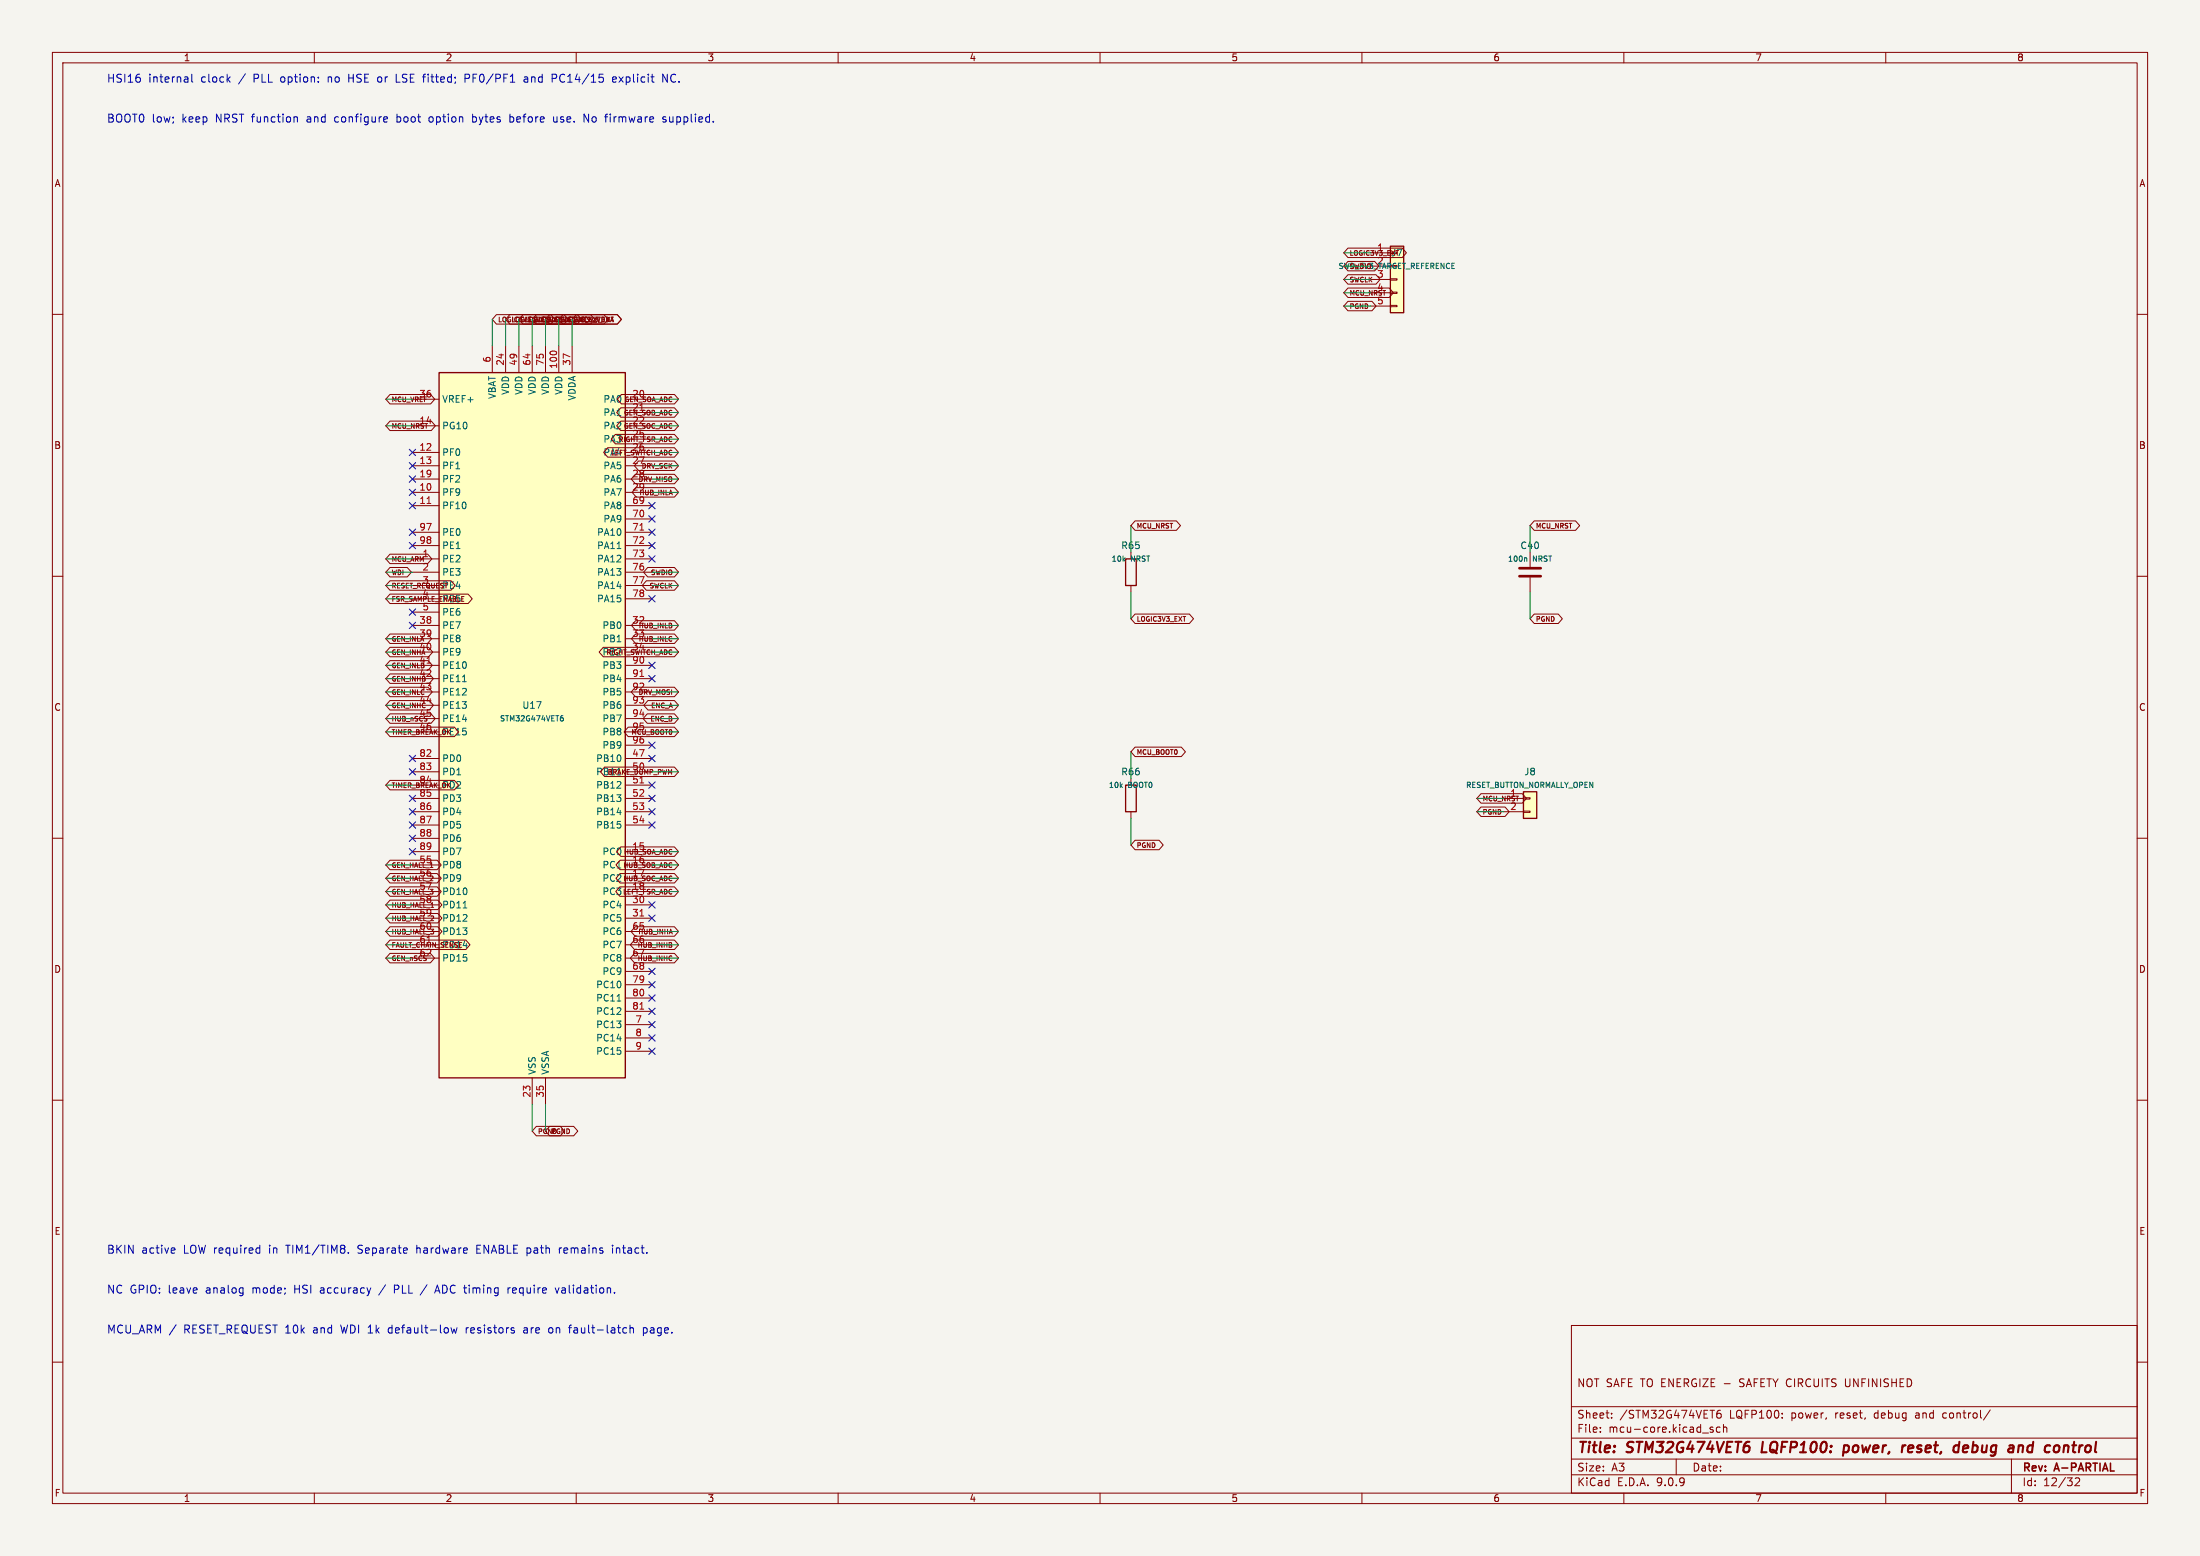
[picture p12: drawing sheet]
<svg xmlns="http://www.w3.org/2000/svg" width="420mm" height="297mm" viewBox="0 0 420 297" stroke-linecap="round" stroke-linejoin="round" font-family="sans-serif">
<path d="M0 0h420v297h-420z" fill="#f5f4ef" stroke="#f5f4ef" stroke-width=".19"/>
<g fill="none" stroke="#840000" stroke-width=".19">
<path d="M10 10h400v277h-400zM12 12h396v273h-396zM60 10v2M110 10v2M160 10v2M210 10v2M260 10v2M310 10v2M360 10v2M10 60h2M408 60h2M10 110h2"/>
<path d="M408 110h2M10 160h2M408 160h2M10 210h2M408 210h2M300 253h108v32h-108zM10 260h2M300 278.5h108M300 274.5h108M300 268.5h108M305.5 273.2v.2M305.5 272.5v.1"/>
<path d="M307.7 270.5v.2M307.7 269.8v.1M320 278.5v3M327 272.5l-.3-.1-.3 .2 .1 .2 .5 .2v.3h-.6M328.4 272.5l-.5-.1-.2 .3 .1 .6h.6M328.4 269.2a.59 .59 0 0 0-.7 .6v.6l.2 .2 .4 .1 .2-.2 .1-.5-.2-.2h-.4l-.3 .2M329 272.5l.2-.1 .4 .1 .1 .9M329 271.9v1.5M352.3 263.2v1.2l.1 .2M370.9 269.8v.7M379.9 269.1l-1.2 1.9M384 278.5v6.5"/>
<path d="M408 260h2M60 285v2M110 285v2M160 285v2M210 285v2M260 285v2M300 281.5h108M310 285v2M360 285v2M396.2 282.2l.5-.1 .2 .1 .1 .3-.9 1.1h.9"/>
</g>
<g fill="none" stroke="#840000" stroke-width=".4">
<path d="M336.5 275.2l-.2 2h.9M351.9 277.1h.8M352.1 276h.7M352.1 275.9l-.3 2M363.8 275.9l-.4 .1M365 275.9l-.6 .1-.2 .9 .3 .3h.4M365.3 276.3l-1 .2M373.8 275.9l.2 .1M374.1 275.2l-.3 2M375.5 275.9l-.6 .1-.2 .9 .3 .3 .5-.1M375.7 276.3l-.9 .2M385.7 275.9l.5 .1v.2l-.1 1"/>
<path d="M394.1 275.9l-.2 1.3M394.6 275.9l-.6 .2"/>
</g>
<path d="M290.8 151.1h2.6v5.1h-2.6z" fill="#ffffc2"/>
<path d="M290.8 151.1h2.6v5.1h-2.6z" fill="none" stroke="#840000" stroke-width=".25"/>
<path d="M287 152.4h3.8M287 154.9h3.8M290.8 152.3h1.3v.2h-1.3zM290.8 154.8h1.3v.3h-1.3z" fill="none" stroke="#840000" stroke-width=".19"/>
<path d="M83.8 71.1h35.6v134.6h-35.6z" fill="#ffffc2"/>
<path d="M83.8 71.1h35.6v134.6h-35.6z" fill="none" stroke="#840000" stroke-width=".25"/>
<g fill="none" stroke="#840000" stroke-width=".19">
<path d="M78.7 76.2h5.1M94 66v5.1M96.5 66v5.1M99.1 66v5.1M101.6 66v5.1M104.1 66v5.1M106.7 66v5.1M109.2 66v5.1M119.4 76.2h5.1M119.4 78.7h5.1M78.7 81.3h5.1M78.7 86.4h5.1"/>
<path d="M78.7 88.9h5.1M78.7 91.4h5.1M78.7 94h5.1M78.7 96.5h5.1M119.4 81.3h5.1M119.4 86.4h5.1M119.4 88.9h5.1M119.4 91.4h5.1M119.4 94h5.1M119.4 96.5h5.1M119.4 83.8h5.1M119.4 99.1h5.1"/>
<path d="M78.7 101.6h5.1M78.7 104.1h5.1M78.7 106.7h5.1M78.7 109.2h5.1M78.7 111.8h5.1M78.7 114.3h5.1M78.7 116.8h5.1M78.7 119.4h5.1M119.4 101.6h5.1M119.4 104.1h5.1M119.4 106.7h5.1M119.4 109.2h5.1"/>
<path d="M119.4 111.8h5.1M119.4 114.3h5.1M119.4 119.4h5.1M78.7 121.9h5.1M78.7 124.5h5.1M78.7 127h5.1M78.7 129.5h5.1M78.7 132.1h5.1M78.7 134.6h5.1M78.7 137.2h5.1M78.7 139.7h5.1M119.4 121.9h5.1"/>
<path d="M119.4 124.5h5.1M119.4 127h5.1M119.4 129.5h5.1M119.4 132.1h5.1M119.4 134.6h5.1M119.4 137.2h5.1M119.4 139.7h5.1M78.7 144.8h5.1M78.7 147.3h5.1M78.7 149.9h5.1M78.7 152.4h5.1M78.7 154.9h5.1"/>
<path d="M78.7 157.5h5.1M119.4 144.8h5.1M119.4 147.3h5.1M119.4 149.9h5.1M119.4 152.4h5.1M119.4 154.9h5.1M119.4 157.5h5.1M119.4 142.2h5.1M78.7 160h5.1M78.7 162.6h5.1M78.7 165.1h5.1M78.7 167.6h5.1"/>
<path d="M78.7 170.2h5.1M78.7 172.7h5.1M78.7 175.3h5.1M78.7 177.8h5.1M119.4 162.6h5.1M119.4 165.1h5.1M119.4 167.6h5.1M119.4 170.2h5.1M119.4 172.7h5.1M119.4 175.3h5.1M119.4 177.8h5.1M78.7 180.3h5.1"/>
<path d="M78.7 182.9h5.1M119.4 180.3h5.1M119.4 182.9h5.1M119.4 185.4h5.1M119.4 188h5.1M119.4 190.5h5.1M119.4 193h5.1M119.4 195.6h5.1M119.4 198.1h5.1M101.6 205.7v5.1M104.1 205.7v5.1M119.4 200.7h5.1"/>
</g>
<path d="M81.5 96.1h.7M122.2 101.2h.7M81.5 126.6h.7M122.2 129.1h.7M122.2 149.4h.7M122.2 174.8h.7M122.2 192.6h.7" fill="none" stroke="#a90000" stroke-width=".19"/>
<path d="M117.8 104.7h.7M88.3 130.1h.7M107.2 137l.4 .2-.1 .3-.3 .1M107.3 136.6h.2M88.4 173.3h.7M117.8 191.1h.7" fill="none" stroke="#006464" stroke-width=".19"/>
<path d="M265.4 47h2.6v12.7h-2.6z" fill="#ffffc2"/>
<path d="M265.4 47h2.6v12.7h-2.6zM214.9 106.7h2v5.1h-2zM214.9 149.9h2v5h-2z" fill="none" stroke="#840000" stroke-width=".25"/>
<g fill="none" stroke="#840000" stroke-width=".19">
<path d="M257.3 57.5h4.6l.8 .9-.8 .9h-4.6l-.8-.9zM257.3 52.4h5.4l.8 .9-.8 .9h-5.4l-.8-.9zM257.3 55h7.9l.8 .9-.8 .9h-7.9l-.8-.9zM257.3 49.9h5.1l.8 .9-.8 .9h-5.1l-.8-.9zM257.3 47.4h10.4l.8 .9-.8 .9h-10.4l-.8-.9zM261.6 48.3h3.8M261.6 50.8h3.8M261.6 53.3h3.8M261.6 55.9h3.8M261.6 58.4h3.8M265.4 53.2h1.3v.3h-1.3zM265.4 55.8h1.3v.2h-1.3z"/>
<path d="M265.4 58.3h1.3v.2h-1.3zM74.4 75.3h7.8l.8 .9-.8 .9h-7.8l-.7-.9zM94.8 60.1h10.3l.8 .9-.8 .9h-10.3l-.8-.9zM95.3 60.5v.9h.4M96 60.7l.2-.2 .3 .2 .1 .4-.1 .3-.5-.1zM97.3 60.1h10.4l.8 .9-.8 .9h-10.4l-.8-.9zM97.4 60.6a.41 .41 0 0 0-.5 .4 .41 .41 0 0 0 .6 .3v-.3h-.2M97.8 60.5v.9h.5M97.9 60.5v.9M98.6 60.7l.1-.2 .4 .2v.4l-.1 .3-.4-.1zM98.8 60.6a.4 .4 0 0 0-.5 .4 .4 .4 0 0 0 .5 .3M99.1 60.5h.6l-.3 .4 .2 .1v.3h-.5"/>
<path d="M99.8 60.1h10.4l.8 .9-.8 .9h-10.4l-.7-.9zM99.9 60.5l.3 .9 .3-.9M100 60.6a.41 .41 0 0 0-.5 .4 .41 .41 0 0 0 .5 .3v-.3h-.1M100.4 60.5v.9h.4M100.4 60.5v.9M100.7 61.3h.7M100.7 60.5h.8l.1 .2 .1 .4-.2 .3h-.3l-.1-.3v-.4l.2-.2M101.1 60.5a.48 .48 0 0 0-.3 .5 .48 .48 0 0 0 .3 .4M101.2 60.5l.2 .1M101.3 60.5l-.3 .4 .3 .1-.2 .4M101.5 61.5h.7M101.7 60.5h.5l-.3 .4h.1"/>
<path d="M102 60.9l.1 .4 .2 .1M102 60.9l.2 .1v.3h-.5M102.3 60.5l-.3 .4M102.4 60.1h10.4l.7 .9-.7 .9h-10.4l-.8-.9zM104.9 60.1h10.4l.8 .9-.8 .9h-10.4l-.8-.9zM107.5 60.1h10.3l.8 .9-.8 .9h-10.3l-.8-.9zM110 60.1h7.9l.7 .9-.7 .9h-7.9l-.8-.9zM118.5 77.8h10.3l.7 .9-.7 .9h-10.3l-.8-.9zM118.6 75.3h10.2l.7 .9-.7 .9h-10.2l-.8-.9zM74.4 80.4h7.9l.8 .9-.8 .9h-7.9l-.7-.9zM116 85.5h12.8l.7 .9-.7 .9h-12.8l-.8-.9zM117.5 82.9h11.3l.7 .9-.7 .9h-11.3l-.8-.9z"/>
<path d="M118.5 80.4h10.3l.7 .9-.7 .9h-10.3l-.8-.9zM121.3 90.5h7.5l.7 .9-.7 .9h-7.5l-.8-.9zM121.5 93.1h7.3l.7 .9-.7 .9h-7.3l-.8-.9zM121.9 88h6.9l.7 .9-.7 .9h-6.9l-.8-.9zM216.7 99.4h7.9l.8 .9-.8 .9h-7.9l-.8-.9zM292.9 99.4h7.9l.8 .9-.8 .9h-7.9l-.8-.9zM74.4 113.4h15l.8 .9-.8 .9h-15l-.7-.9zM74.4 110.9h11.7l.8 .9-.8 .9h-11.7l-.7-.9zM74.4 108.3h3.4l.7 .9-.7 .9h-3.4l-.7-.9zM74.4 105.8h7.3l.7 .9-.7 .9h-7.3l-.7-.9zM121.3 118.5h7.5l.7 .9-.7 .9h-7.5l-.8-.9zM123.4 110.9h5.4l.7 .9-.7 .9h-5.4l-.8-.9z"/>
<path d="M123.6 108.3h5.2l.7 .9-.7 .9h-5.2l-.7-.9zM215.9 105.4v1.3M215.9 111.8v1.2M216.7 117.2h10.4l.7 .9-.7 .9h-10.4l-.8-.9zM292.1 105.4v2.8M292.1 110.2v2.8M292.9 117.2h4.6l.8 .9-.8 .9h-4.6l-.8-.9zM74.4 131.2h7.3l.8 .9-.8 .9h-7.3l-.7-.9zM74.4 133.7h7.6l.7 .9-.7 .9h-7.6l-.7-.9zM74.4 128.6h7.6l.7 .9-.7 .9h-7.6l-.7-.9zM74.4 126.1h7.3l.8 .9-.8 .9h-7.3l-.7-.9zM74.4 136.3h7.9l.8 .9-.8 .9h-7.9l-.7-.9z"/>
<path d="M74.4 123.6h7.4l.8 .9-.8 .9h-7.4l-.7-.9zM74.4 121h7.2l.8 .9-.8 .9h-7.2l-.7-.9zM74.4 138.8h12.4l.7 .9-.7 .9h-12.4l-.7-.9zM115.2 123.6h13.6l.7 .9-.7 .9h-13.6l-.8-.9zM119.9 138.8h8.9l.7 .9-.7 .9h-8.9l-.8-.9zM121.3 131.2h7.5l.7 .9-.7 .9h-7.5l-.8-.9zM121.3 121h7.5l.7 .9-.7 .9h-7.5l-.8-.9zM123.6 136.3h5.2l.7 .9-.7 .9h-5.2l-.8-.9zM123.7 133.7h5.1l.7 .9-.7 .9h-5.1l-.8-.9zM74.4 149h12.4l.7 .9-.7 .9h-12.4l-.7-.9zM115.4 146.4h13.4l.7 .9-.7 .9h-13.4l-.8-.9zM215.9 148.6v1.3"/>
<path d="M215.9 154.9v1.3M216.7 142.6h8.8l.8 .9-.8 .9h-8.8l-.8-.9zM282.7 151.5h7.9l.8 .9-.8 .9h-7.9l-.8-.9zM282.7 154h4.6l.8 .9-.8 .9h-4.6l-.8-.9zM74.4 174.4h9.2l.8 .9-.8 .9h-9.2l-.7-.9zM74.4 179.4h14.5l.8 .9-.8 .9h-14.5l-.7-.9zM74.4 176.9h9.2l.8 .9-.8 .9h-9.2l-.7-.9zM74.4 171.8h9.2l.8 .9-.8 .9h-9.2l-.7-.9zM74.4 166.7h9.1l.7 .9-.7 .9h-9.1l-.7-.9zM74.4 164.2h9.1l.7 .9-.7 .9h-9.1l-.7-.9zM74.4 169.3h9.1l.7 .9-.7 .9h-9.1l-.7-.9zM82.3 173.2h.5"/>
<path d="M118.3 169.3h10.5l.7 .9-.7 .9h-10.5l-.8-.9zM118.4 166.7h10.4l.7 .9-.7 .9h-10.4l-.8-.9zM118.4 164.2h10.4l.7 .9-.7 .9h-10.4l-.8-.9zM118.5 161.7h10.3l.7 .9-.7 .9h-10.3l-.8-.9zM121.1 179.4h7.7l.7 .9-.7 .9h-7.7l-.8-.9zM121.2 176.9h7.6l.7 .9-.7 .9h-7.6l-.7-.9zM216.7 160.4h4.6l.8 .9-.8 .9h-4.6l-.8-.9zM74.4 182h7.8l.8 .9-.8 .9h-7.8l-.7-.9zM121.1 182h7.7l.7 .9-.7 .9h-7.7l-.8-.9zM102.4 215h4.6l.8 .9-.8 .9h-4.6l-.8-.9zM104.9 215h4.6l.8 .9-.8 .9h-4.6l-.8-.9z"/>
</g>
<path d="M290.1 108.5h4M290.1 110h4" fill="none" stroke="#840000" stroke-width=".51"/>
<path d="M291.2 106.5l.3 .1v.5" fill="none" stroke="#006464" stroke-width=".19"/>
<g fill="none" stroke="#009600" stroke-width=".19">
<path d="M256.5 55.9h5.1M256.5 53.3h5.1M256.5 50.8h5.1M256.5 58.4h5.1M256.5 48.3h5.1M73.7 76.2h5M94 61v5M96.5 61v5M99.1 61v5M101.6 61v5M104.1 61v5M106.7 61v5"/>
<path d="M109.2 61v5M124.5 76.2h5M124.5 78.7h5M73.7 81.3h5M124.5 81.3h5M124.5 83.8h5M124.5 86.4h5M124.5 94h5M124.5 88.9h5M124.5 91.4h5M73.7 111.8h5M73.7 114.3h5"/>
<path d="M73.7 109.2h5M73.7 106.7h5M124.5 111.8h5M124.5 119.4h5M124.5 109.2h5M215.9 100.3v5.1M215.9 113v5.1M292.1 100.3v5.1M292.1 113v5.1M73.7 124.5h5M73.7 132.1h5M73.7 127h5"/>
<path d="M73.7 139.7h5M73.7 137.2h5M73.7 129.5h5M73.7 134.6h5M73.7 121.9h5M124.5 124.5h5M124.5 132.1h5M124.5 139.7h5M124.5 137.2h5M124.5 134.6h5M124.5 121.9h5M73.7 149.9h5"/>
<path d="M124.5 147.3h5M215.9 143.5v5.1M215.9 156.2v5.1M281.9 152.4h5.1M281.9 154.9h5.1M73.7 177.8h5M73.7 170.2h5M73.7 167.6h5M73.7 165.1h5M73.7 175.3h5M73.7 172.7h5M124.5 177.8h5"/>
<path d="M124.5 170.2h5M124.5 167.6h5M124.5 165.1h5M124.5 162.6h5M73.7 182.9h5M73.7 180.3h5M124.5 182.9h5M124.5 180.3h5M101.6 210.8v5.1M104.1 210.8v5.1"/>
</g>
<g fill="none" stroke="#000084" stroke-width=".19">
<path d="M78.1 90.8l1.2 1.2M78.1 88.3l1.2 1.2M78.1 85.8l1.2 1.2M78.1 93.4l1.2 1.2M78.1 95.9l1.2 1.2M79.3 90.8l-1.2 1.2M79.3 88.3l-1.2 1.2M79.3 85.8l-1.2 1.2M79.3 93.4l-1.2 1.2M79.3 95.9l-1.2 1.2M123.9 98.5l1.2 1.2M123.9 95.9l1.2 1.2"/>
<path d="M125.1 98.5l-1.2 1.2M125.1 95.9l-1.2 1.2M78.1 118.8l1.2 1.2M78.1 116.2l1.2 1.2M78.1 101l1.2 1.2M78.1 103.5l1.2 1.2M79.3 118.8l-1.2 1.2M79.3 116.2l-1.2 1.2M79.3 101l-1.2 1.2M79.3 103.5l-1.2 1.2M123.9 113.7l1.2 1.2M123.9 106.1l1.2 1.2"/>
<path d="M123.9 103.5l1.2 1.2M123.9 101l1.2 1.2M125.1 113.7l-1.2 1.2M125.1 106.1l-1.2 1.2M125.1 103.5l-1.2 1.2M125.1 101l-1.2 1.2M123.9 126.4l1.2 1.2M123.9 128.9l1.2 1.2M125.1 126.4l-1.2 1.2M125.1 128.9l-1.2 1.2M78.1 151.8l1.2 1.2M78.1 154.3l1.2 1.2"/>
<path d="M78.1 156.9l1.2 1.2M78.1 159.4l1.2 1.2M78.1 146.7l1.2 1.2M78.1 144.2l1.2 1.2M79.3 159.4l-1.2 1.2M79.3 151.8l-1.2 1.2M79.3 154.3l-1.2 1.2M79.3 156.9l-1.2 1.2M79.3 146.7l-1.2 1.2M79.3 144.2l-1.2 1.2M123.9 141.6l1.2 1.2M123.9 144.2l1.2 1.2"/>
<path d="M123.9 149.3l1.2 1.2M123.9 151.8l1.2 1.2M123.9 154.3l1.2 1.2M123.9 156.9l1.2 1.2M125.1 141.6l-1.2 1.2M125.1 144.2l-1.2 1.2M125.1 149.3l-1.2 1.2M125.1 151.8l-1.2 1.2M125.1 154.3l-1.2 1.2M125.1 156.9l-1.2 1.2M78.1 162l1.2 1.2M79.3 162l-1.2 1.2"/>
<path d="M123.9 174.7l1.2 1.2M123.9 172.1l1.2 1.2M125.1 174.7l-1.2 1.2M125.1 172.1l-1.2 1.2M123.9 184.8l1.2 1.2M123.9 195l1.2 1.2M123.9 197.5l1.2 1.2M123.9 192.4l1.2 1.2M123.9 189.9l1.2 1.2M123.9 187.4l1.2 1.2M125.1 184.8l-1.2 1.2M125.1 195l-1.2 1.2"/>
<path d="M125.1 197.5l-1.2 1.2M125.1 192.4l-1.2 1.2M125.1 189.9l-1.2 1.2M125.1 187.4l-1.2 1.2M123.9 200.1l1.2 1.2M125.1 200.1l-1.2 1.2"/>
</g>
<g fill="none" stroke="#0000c2" stroke-width=".19">
<path d="M35.8 14.7l.1 1M35.9 15.6l-.2 .1M35.9 15l-.2 .1M36.6 14.2v1.3l.2 .2M66.6 14.2v1.5M66.6 14.9h.8M75.6 14.2v1.5h.8M89.5 14.2h-.7v1.5M89.5 14.9l-.7 .1M100.1 14.7h.6l.1 1M100.8 15l-.6 .1a.3 .3 0 0 0-.2 .3 .3 .3 0 0 0 .2 .3l.6-.1M105.4 14.2h.6l.3 .3-.2 .4-.7 .1"/>
<path d="M116.9 15.2l.8-.2-.1-.3h-.4l-.3 .2 .1 .7h.6M127.4 14.2v1.5l-.9-1.5v1.5M56.3 22.3h.3l.2 .2v.8M73.8 22.3l.2 .4-.7 .1M73.9 23.2l-.1 .1M82.2 22.3l-.3 .3v.4l.3 .3M90.2 21.8v1.5M90.2 23.2l.5 .1M90.7 22.3l-.5 .1M97.3 22.4h.6M97.3 23.2h.6M97.3 21.8v1.5"/>
<path d="M105.7 22.3l.1 .9 .3 .1 .2-.1M111.5 23.3v-1.5l.9 1.5M116.5 21.8v.1M127.1 22.4l-.4-.1-.2 .2 .1 .2 .5 .2v.3h-.6M33.2 238.2l.2 .4-.7 .1M33.3 239.1l-.1 .1M49.2 238.2l.4 .1M49.6 237.7v1.5M49.6 239.1l-.4 .1M66.5 239.1v.1M91 238.4h.5M91.8 237.7h-.8v1.5h.8"/>
<path d="M106.8 238.2v1M107.2 238.2l-.3 .1-.1 .2M116.9 237.7v.1M116.9 238.2v1M33.6 252.9l-1.3 1.9M73.6 245.2l-1.3 2M74.2 253.6v.7M75.3 246.1h.6M75.9 245.3h-.6v1.5M81.5 245.2l-1.3 2M83 246.8l.5-1.5 .5 1.5M83.1 246.4h.7"/>
<path d="M86.1 253.4l.3 1 .3-.7 .3 .7 .3-1M89 253.4v1M89.3 253.4l-.3 .3M97 245.8v1M97.4 245.8l-.3 .1-.1 .2M100.5 253.4l-.5 .1M100.5 253.9h-.3a.3 .3 0 0 0-.3 .3 .3 .3 0 0 0 .3 .2h.3M105.3 253.4l-.4 .1-.2 .2 .1 .6 .5 .1M106 245.8l.3 1 .4-1M108.5 253.4h.6M109.1 252.9l-.3 .1M120.3 253.6l.2-.2 .4 .1v.9"/>
<path d="M120.3 252.9v1.5M122.8 253.5l.5-.1 .2 .3-.1 .7h-.6M122.8 253.4v1.6"/>
</g>
<g font-size="2.8" fill="#840000">
<text x="301" y="277.9">Title:</text>
<text x="310.6" y="277.9">STM32G474VET6</text>
<text x="337.2" y="277.9">LQFP100:</text>
<text x="353.6" y="277.9">power,</text>
<text x="365.5" y="277.9">reset,</text>
<text x="376.2" y="277.9">debug</text>
<text x="387.5" y="277.9">and</text>
<text x="395.3" y="277.9">control</text>
</g>
<g font-size="2.1" fill="#0000c2">
<text x="20.3" y="16">HSI16</text>
<text x="28.3" y="16">internal</text>
<text x="38.4" y="16">clock</text>
<text x="45.7" y="16">/</text>
<text x="48.7" y="16">PLL</text>
<text x="54" y="16">option:</text>
<text x="63.1" y="16">no</text>
<text x="67.2" y="16">HSE or</text>
<text x="76.6" y="16">LSE fitted;</text>
<text x="90" y="16">PF0/PF1</text>
<text x="101.5" y="16">and</text>
<text x="106.9" y="16">PC14/15</text>
<text x="118.7" y="16">explicit</text>
<text x="128.3" y="16">NC.</text>
<text x="20.3" y="23.6">BOOT0 low;</text>
<text x="34.8" y="23.6">keep</text>
<text x="41.3" y="23.6">NRST function</text>
<text x="59" y="23.6">and</text>
<text x="64.4" y="23.6">configure</text>
<text x="76.4" y="23.6">boot</text>
<text x="82.7" y="23.6">option</text>
<text x="91.1" y="23.6">bytes</text>
<text x="98.4" y="23.6">before</text>
<text x="106.9" y="23.6">use.</text>
<text x="112.9" y="23.6">No</text>
<text x="117.2" y="23.6">firmware</text>
<text x="128.3" y="23.6">supplied.</text>
<text x="20.3" y="239.5">BKIN</text>
<text x="27" y="239.5">active</text>
<text x="35.1" y="239.5">LOW required</text>
<text x="51.6" y="239.5">in</text>
<text x="55" y="239.5">TIM1/TIM8.</text>
<text x="68.8" y="239.5">Separate</text>
<text x="80.2" y="239.5">hardware</text>
<text x="91.8" y="239.5">ENABLE path</text>
<text x="107.8" y="239.5">remains</text>
<text x="118.2" y="239.5">intact.</text>
<text x="20.3" y="247.1">NC GPIO:</text>
<text x="32.2" y="247.1">leave</text>
<text x="39.4" y="247.1">analog</text>
<text x="48.4" y="247.1">mode;</text>
<text x="56.6" y="247.1">HSI</text>
<text x="61.7" y="247.1">accuracy</text>
<text x="76" y="247.1">PLL</text>
<text x="84.3" y="247.1">ADC timing</text>
<text x="98.3" y="247.1">require</text>
<text x="107.6" y="247.1">validation.</text>
<text x="20.3" y="254.7">MCU_ARM /</text>
<text x="35.1" y="254.7">RESET_REQUEST 10k</text>
<text x="60" y="254.7">and</text>
<text x="65.5" y="254.7">WDI 1k</text>
<text x="74.8" y="254.7">default-low</text>
<text x="89.8" y="254.7">resistors</text>
<text x="100.9" y="254.7">are</text>
<text x="105.9" y="254.7">on</text>
<text x="110" y="254.7">fault-latch</text>
<text x="124.2" y="254.7">page.</text>
</g>
<g font-size="2.1" fill="#840000">
<text x="301" y="265">NOT SAFE TO ENERGIZE -</text>
<text x="332.5" y="265">SAFETY CIRCUITS</text>
<text x="352.9" y="265">UNFINISHED</text>
<text x="301" y="273.7">File:</text>
<text x="301" y="271">Sheet:</text>
<text x="307.1" y="273.7">mcu-core.kicad_sch</text>
<text x="309.2" y="271">/STM32G474VET6</text>
<text x="330.2" y="271">LQFP100:</text>
<text x="342.1" y="271">power,</text>
<text x="350.6" y="271">reset,</text>
<text x="358.2" y="271">debug</text>
<text x="366.2" y="271">and</text>
<text x="371.6" y="271">control/</text>
<text x="301" y="281.1">Size:</text>
<text x="307.6" y="281.1">A3</text>
<text x="323" y="281.1">Date:</text>
<text x="386" y="281.3">Rev:</text>
<text x="392.4" y="281.3">A-PARTIAL</text>
<text x="301" y="283.9">KiCad</text>
<text x="308.7" y="283.9">E.D.A.</text>
<text x="316.3" y="283.9">9.0.9</text>
<text x="386" y="283.9">Id:</text>
<text x="390.1" y="283.9">12/32</text>
</g>
<g font-size="1.8" fill="#840000">
<text x="35" y="11.9">1</text>
<text x="85" y="11.9">2</text>
<text x="135" y="11.9">3</text>
<text x="185" y="11.9">4</text>
<text x="235" y="11.9">5</text>
<text x="285" y="11.9">6</text>
<text x="335" y="11.9">7</text>
<text x="385" y="11.9">8</text>
<text x="10.3" y="35.9">A</text>
<text x="408.3" y="35.9">A</text>
<text x="262.8" y="48">1</text>
<text x="262.8" y="50.5">2</text>
<text x="265.5" y="49.1">J7</text>
<text x="262.8" y="55.6">4</text>
<text x="262.8" y="58.2">5</text>
<text x="80" y="75.9">36</text>
<text x="120.6" y="75.9">20</text>
<text x="80" y="81">14</text>
<text x="120.6" y="78.5">21</text>
<text x="120.6" y="81">22</text>
<text x="120.6" y="83.6">25</text>
<text x="10.3" y="85.9">B</text>
<text x="115.1" y="84.7">PA3</text>
<text x="115.1" y="87.2">PA4</text>
<text x="120.6" y="86.1">26</text>
<text x="120.6" y="88.6">27</text>
<text x="408.2" y="85.9">B</text>
<text x="120.6" y="91.2">28</text>
<text x="120.6" y="93.7">29</text>
<text x="80.6" y="106.4">1</text>
<text x="80.6" y="111.5">3</text>
<text x="84.3" y="112.6">PE4</text>
<text x="80.6" y="114">4</text>
<text x="84.3" y="115.2">PE5</text>
<text x="120.6" y="119.1">32</text>
<text x="80" y="121.7">39</text>
<text x="80" y="124.2">40</text>
<text x="114.9" y="125.3">PB2</text>
<text x="120.6" y="121.7">33</text>
<text x="120.6" y="124.2">34</text>
<text x="80" y="126.7">41</text>
<text x="80" y="129.3">42</text>
<text x="80" y="131.8">43</text>
<text x="120.6" y="126.7">90</text>
<text x="120.6" y="131.8">92</text>
<text x="10.3" y="135.9">C</text>
<text x="80" y="134.4">44</text>
<text x="80" y="136.9">45</text>
<text x="120.6" y="134.4">93</text>
<text x="408.2" y="135.9">C</text>
<text x="80" y="139.4">46</text>
<text x="84.3" y="140.6">PE15</text>
<text x="120.6" y="139.4">95</text>
<text x="120.6" y="142">96</text>
<text x="80" y="149.6">84</text>
<text x="113.7" y="148.2">PB11</text>
<text x="120.6" y="147.1">50</text>
<text x="120.6" y="149.6">51</text>
<text x="80" y="152.1">85</text>
<text x="84.3" y="150.7">PD2</text>
<text x="288.2" y="152.1">1</text>
<text x="288.2" y="154.7">2</text>
<text x="80" y="164.8">55</text>
<text x="80" y="167.4">56</text>
<text x="120.6" y="162.3">15</text>
<text x="120.6" y="164.8">16</text>
<text x="120.6" y="167.4">17</text>
<text x="80" y="169.9">57</text>
<text x="80" y="172.5">58</text>
<text x="120.6" y="169.9">18</text>
<text x="120.6" y="172.5">30</text>
<text x="80" y="175">59</text>
<text x="80" y="177.5">60</text>
<text x="120.6" y="177.5">65</text>
<text x="10.3" y="185.9">D</text>
<text x="80" y="180.1">61</text>
<text x="80" y="182.6">62</text>
<text x="84.3" y="181.2">PD14</text>
<text x="120.6" y="180.1">66</text>
<text x="120.6" y="182.6">67</text>
<text x="120.6" y="185.2">68</text>
<text x="408.2" y="185.9">D</text>
<text x="10.3" y="235.9">E</text>
<text x="408.3" y="235.9">E</text>
<text x="10.3" y="285.9">F</text>
<text x="35" y="286.9">1</text>
<text x="85" y="286.9">2</text>
<text x="135" y="286.9">3</text>
<text x="185" y="286.9">4</text>
<text x="235" y="286.9">5</text>
<text x="285" y="286.9">6</text>
<text x="335" y="286.9">7</text>
<text x="385" y="286.9">8</text>
<text x="408.3" y="285.9">F</text>
</g>
<g font-size="1.8" fill="#006464">
<text x="262.8" y="53.1">3</text>
<text x="84.3" y="77.1">VREF+</text>
<text x="94.8" y="76.2" transform="rotate(-90 94.8 76.2)">VBAT</text>
<text x="97.4" y="75.5" transform="rotate(-90 97.4 75.5)">VDD</text>
<text x="99.9" y="75.5" transform="rotate(-90 99.9 75.5)">VDD</text>
<text x="102.5" y="75.5" transform="rotate(-90 102.5 75.5)">VDD</text>
<text x="105" y="75.5" transform="rotate(-90 105 75.5)">VDD</text>
<text x="107.5" y="75.5" transform="rotate(-90 107.5 75.5)">VDD</text>
<text x="110.1" y="76.5" transform="rotate(-90 110.1 76.5)">VDDA</text>
<text x="115.1" y="77.1">PA0</text>
<text x="84.3" y="82.1">PG10</text>
<text x="115.1" y="79.6">PA1</text>
<text x="115.1" y="82.1">PA2</text>
<text x="84.3" y="87.2">PF0</text>
<text x="84.3" y="89.8">PF1</text>
<text x="115.1" y="89.8">PA5</text>
<text x="84.3" y="92.3">PF2</text>
<text x="84.3" y="94.8">PF9</text>
<text x="115.1" y="92.3">PA6</text>
<text x="115.1" y="94.8">PA7</text>
<text x="84.3" y="97.4">PF10</text>
<text x="115.1" y="97.4">PA8</text>
<text x="115.1" y="99.9">PA9</text>
<text x="84.3" y="102.5">PE0</text>
<text x="84.3" y="105">PE1</text>
<text x="84.3" y="107.5">PE2</text>
<text x="113.9" y="102.5">PA10</text>
<text x="113.9" y="105">PA11</text>
<text x="113.9" y="107.5">PA12</text>
<text x="214" y="105">R65</text>
<text x="290.2" y="105">C40</text>
<text x="84.3" y="110.1">PE3</text>
<text x="113.9" y="110.1">PA13</text>
<text x="113.9" y="112.6">PA14</text>
<text x="84.3" y="117.7">PE6</text>
<text x="113.9" y="115.2">PA15</text>
<text x="84.3" y="120.2">PE7</text>
<text x="84.3" y="122.8">PE8</text>
<text x="84.3" y="125.3">PE9</text>
<text x="114.9" y="120.2">PB0</text>
<text x="114.9" y="122.8">PB1</text>
<text x="84.3" y="127.9">PE10</text>
<text x="84.3" y="130.4">PE11</text>
<text x="114.9" y="127.9">PB3</text>
<text x="114.9" y="130.4">PB4</text>
<text x="84.3" y="132.9">PE12</text>
<text x="84.3" y="135.5">PE13</text>
<text x="99.6" y="135.5">U17</text>
<text x="114.9" y="132.9">PB5</text>
<text x="114.9" y="135.5">PB6</text>
<text x="84.3" y="138">PE14</text>
<text x="114.9" y="138">PB7</text>
<text x="114.9" y="140.6">PB8</text>
<text x="114.9" y="143.1">PB9</text>
<text x="84.3" y="145.6">PD0</text>
<text x="84.3" y="148.2">PD1</text>
<text x="113.7" y="145.6">PB10</text>
<text x="214" y="148.2">R66</text>
<text x="290.9" y="148.2">J8</text>
<text x="84.3" y="153.3">PD3</text>
<text x="84.3" y="155.8">PD4</text>
<text x="113.7" y="150.7">PB12</text>
<text x="113.7" y="153.3">PB13</text>
<text x="113.7" y="155.8">PB14</text>
<text x="84.3" y="158.3">PD5</text>
<text x="84.3" y="160.9">PD6</text>
<text x="113.7" y="158.3">PB15</text>
<text x="84.3" y="163.4">PD7</text>
<text x="84.3" y="166">PD8</text>
<text x="114.9" y="163.4">PC0</text>
<text x="114.9" y="166">PC1</text>
<text x="84.3" y="168.5">PD9</text>
<text x="84.3" y="171">PD10</text>
<text x="84.3" y="173.6">PD11</text>
<text x="114.9" y="168.5">PC2</text>
<text x="114.9" y="171">PC3</text>
<text x="114.9" y="173.6">PC4</text>
<text x="84.3" y="176.1">PD12</text>
<text x="84.3" y="178.7">PD13</text>
<text x="114.9" y="176.1">PC5</text>
<text x="114.9" y="178.7">PC6</text>
<text x="84.3" y="183.7">PD15</text>
<text x="114.9" y="181.2">PC7</text>
<text x="114.9" y="183.7">PC8</text>
<text x="113.7" y="188.8">PC10</text>
<text x="113.7" y="191.4">PC11</text>
<text x="114.9" y="186.3">PC9</text>
<text x="113.7" y="193.9">PC12</text>
<text x="113.7" y="196.4">PC13</text>
<text x="113.7" y="199">PC14</text>
<text x="113.7" y="201.5">PC15</text>
<text x="102.5" y="205.2" transform="rotate(-90 102.5 205.2)">VSS</text>
<text x="105" y="205.2" transform="rotate(-90 105 205.2)">VSSA</text>
</g>
<g font-size="1.8" fill="#a90000">
<text x="93.7" y="69.3" transform="rotate(-90 93.7 69.3)">6</text>
<text x="96.3" y="69.9" transform="rotate(-90 96.3 69.9)">24</text>
<text x="98.8" y="69.9" transform="rotate(-90 98.8 69.9)">49</text>
<text x="101.3" y="69.9" transform="rotate(-90 101.3 69.9)">64</text>
<text x="103.9" y="69.9" transform="rotate(-90 103.9 69.9)">75</text>
<text x="106.4" y="70.5" transform="rotate(-90 106.4 70.5)">100</text>
<text x="109" y="69.9" transform="rotate(-90 109 69.9)">37</text>
<text x="80" y="86.1">12</text>
<text x="80" y="88.6">13</text>
<text x="80" y="91.2">19</text>
<text x="80" y="93.7">10</text>
<text x="80" y="96.3">11</text>
<text x="80" y="101.3">97</text>
<text x="120.6" y="96.3">69</text>
<text x="120.6" y="98.8">70</text>
<text x="120.6" y="101.3">71</text>
<text x="80" y="103.9">98</text>
<text x="120.6" y="103.9">72</text>
<text x="120.6" y="106.4">73</text>
<text x="80.6" y="109">2</text>
<text x="120.6" y="109">76</text>
<text x="120.6" y="111.5">77</text>
<text x="80" y="119.1">38</text>
<text x="80.6" y="116.6">5</text>
<text x="120.6" y="114">78</text>
<text x="120.6" y="129.3">91</text>
<text x="120.6" y="136.9">94</text>
<text x="80" y="144.5">82</text>
<text x="80" y="147.1">83</text>
<text x="120.6" y="144.5">47</text>
<text x="80" y="154.7">86</text>
<text x="120.6" y="152.1">52</text>
<text x="120.6" y="154.7">53</text>
<text x="80" y="157.2">87</text>
<text x="80" y="159.8">88</text>
<text x="120.6" y="157.2">54</text>
<text x="80" y="162.3">89</text>
<text x="120.6" y="175">31</text>
<text x="120.6" y="187.7">79</text>
<text x="120.6" y="190.2">80</text>
<text x="120.6" y="192.8">81</text>
<text x="121.2" y="195.3">7</text>
<text x="121.2" y="197.9">8</text>
<text x="121.2" y="200.4">9</text>
<text x="101.3" y="209.6" transform="rotate(-90 101.3 209.6)">23</text>
<text x="103.9" y="209.6" transform="rotate(-90 103.9 209.6)">35</text>
</g>
<g font-size="1.4" fill="#006464">
<text x="255.4" y="51.5">SWD_3V3_TARGET_REFERENCE</text>
<text x="212.1" y="107.4">10k</text>
<text x="215.9" y="107.4">NRST</text>
<text x="287.8" y="107.4">100n</text>
<text x="292.6" y="107.4">NRST</text>
<text x="95.3" y="137.9">STM32G474VET6</text>
<text x="211.6" y="150.6">10k</text>
<text x="215.3" y="150.6">BOOT0</text>
<text x="279.8" y="150.6">RESET_BUTTON_NORMALLY_OPEN</text>
</g>
<g font-size="1.3" fill="#840000">
<text x="257.6" y="51.5">SWDIO</text>
<text x="257.6" y="49">LOGIC3V3_EXT</text>
<text x="257.6" y="59.2">PGND</text>
<text x="257.6" y="54.1">SWCLK</text>
<text x="257.6" y="56.6">MCU_NRST</text>
<text x="102.6" y="61.7">LOGIC3V3_EXT</text>
<text x="110.2" y="61.7">MCU_VDDA</text>
<text x="74.7" y="76.9">MCU_VREF</text>
<text x="119.1" y="76.9">GEN_SOA_ADC</text>
<text x="74.7" y="82">MCU_NRST</text>
<text x="119" y="82">GEN_SOC_ADC</text>
<text x="119" y="79.5">GEN_SOB_ADC</text>
<text x="116.5" y="87.1">LEFT_SWITCH_ADC</text>
<text x="117.9" y="84.6">RIGHT_FSR_ADC</text>
<text x="122.3" y="89.6">DRV_SCK</text>
<text x="121.7" y="92.2">DRV_MISO</text>
<text x="121.9" y="94.7">HUB_INLA</text>
<text x="216.9" y="101.1">MCU_NRST</text>
<text x="293.1" y="101.1">MCU_NRST</text>
<text x="74.7" y="107.4">MCU_ARM</text>
<text x="74.7" y="112.5">RESET_REQUEST</text>
<text x="74.7" y="110">WDI</text>
<text x="123.8" y="112.5">SWCLK</text>
<text x="124.1" y="110">SWDIO</text>
<text x="74.7" y="115">FSR_SAMPLE_ENABLE</text>
<text x="216.9" y="118.9">LOGIC3V3_EXT</text>
<text x="293.1" y="118.9">PGND</text>
<text x="74.7" y="125.2">GEN_INHA</text>
<text x="74.7" y="122.7">GEN_INLA</text>
<text x="115.6" y="125.2">RIGHT_SWITCH_ADC</text>
<text x="121.8" y="122.7">HUB_INLC</text>
<text x="121.8" y="120.1">HUB_INLB</text>
<text x="74.7" y="130.3">GEN_INHB</text>
<text x="74.7" y="127.7">GEN_INLB</text>
<text x="74.7" y="132.8">GEN_INLC</text>
<text x="74.7" y="135.4">GEN_INHC</text>
<text x="74.7" y="137.9">HUB_nSCS</text>
<text x="121.7" y="132.8">DRV_MOSI</text>
<text x="124" y="137.9">ENC_B</text>
<text x="124.1" y="135.4">ENC_A</text>
<text x="74.7" y="140.4">TIMER_BREAK_OK</text>
<text x="120.4" y="140.4">MCU_BOOT0</text>
<text x="115.9" y="148.1">BRAKE_DUMP_PWM</text>
<text x="216.9" y="144.3">MCU_BOOT0</text>
<text x="74.7" y="150.6">TIMER_BREAK_OK</text>
<text x="283" y="153.1">MCU_NRST</text>
<text x="283" y="155.7">PGND</text>
<text x="74.7" y="165.8">GEN_HALL_1</text>
<text x="118.8" y="165.8">HUB_SOB_ADC</text>
<text x="119" y="163.3">HUB_SOA_ADC</text>
<text x="216.9" y="162">PGND</text>
<text x="74.7" y="173.5">HUB_HALL_1</text>
<text x="74.7" y="168.4">GEN_HALL_2</text>
<text x="74.7" y="170.9">GEN_HALL_3</text>
<text x="118.8" y="170.9">LEFT_FSR_ADC</text>
<text x="118.8" y="168.4">HUB_SOC_ADC</text>
<text x="74.7" y="176">HUB_HALL_2</text>
<text x="74.7" y="178.5">HUB_HALL_3</text>
<text x="121.7" y="178.5">HUB_INHA</text>
<text x="74.7" y="183.6">GEN_nSCS</text>
<text x="74.7" y="181.1">FAULT_CHAIN_SENSE</text>
<text x="121.6" y="183.6">HUB_INHC</text>
<text x="121.6" y="181.1">HUB_INHB</text>
<text x="102.6" y="216.6">PGND</text>
<text x="105.2" y="216.6">PGND</text>
</g>
</svg>
